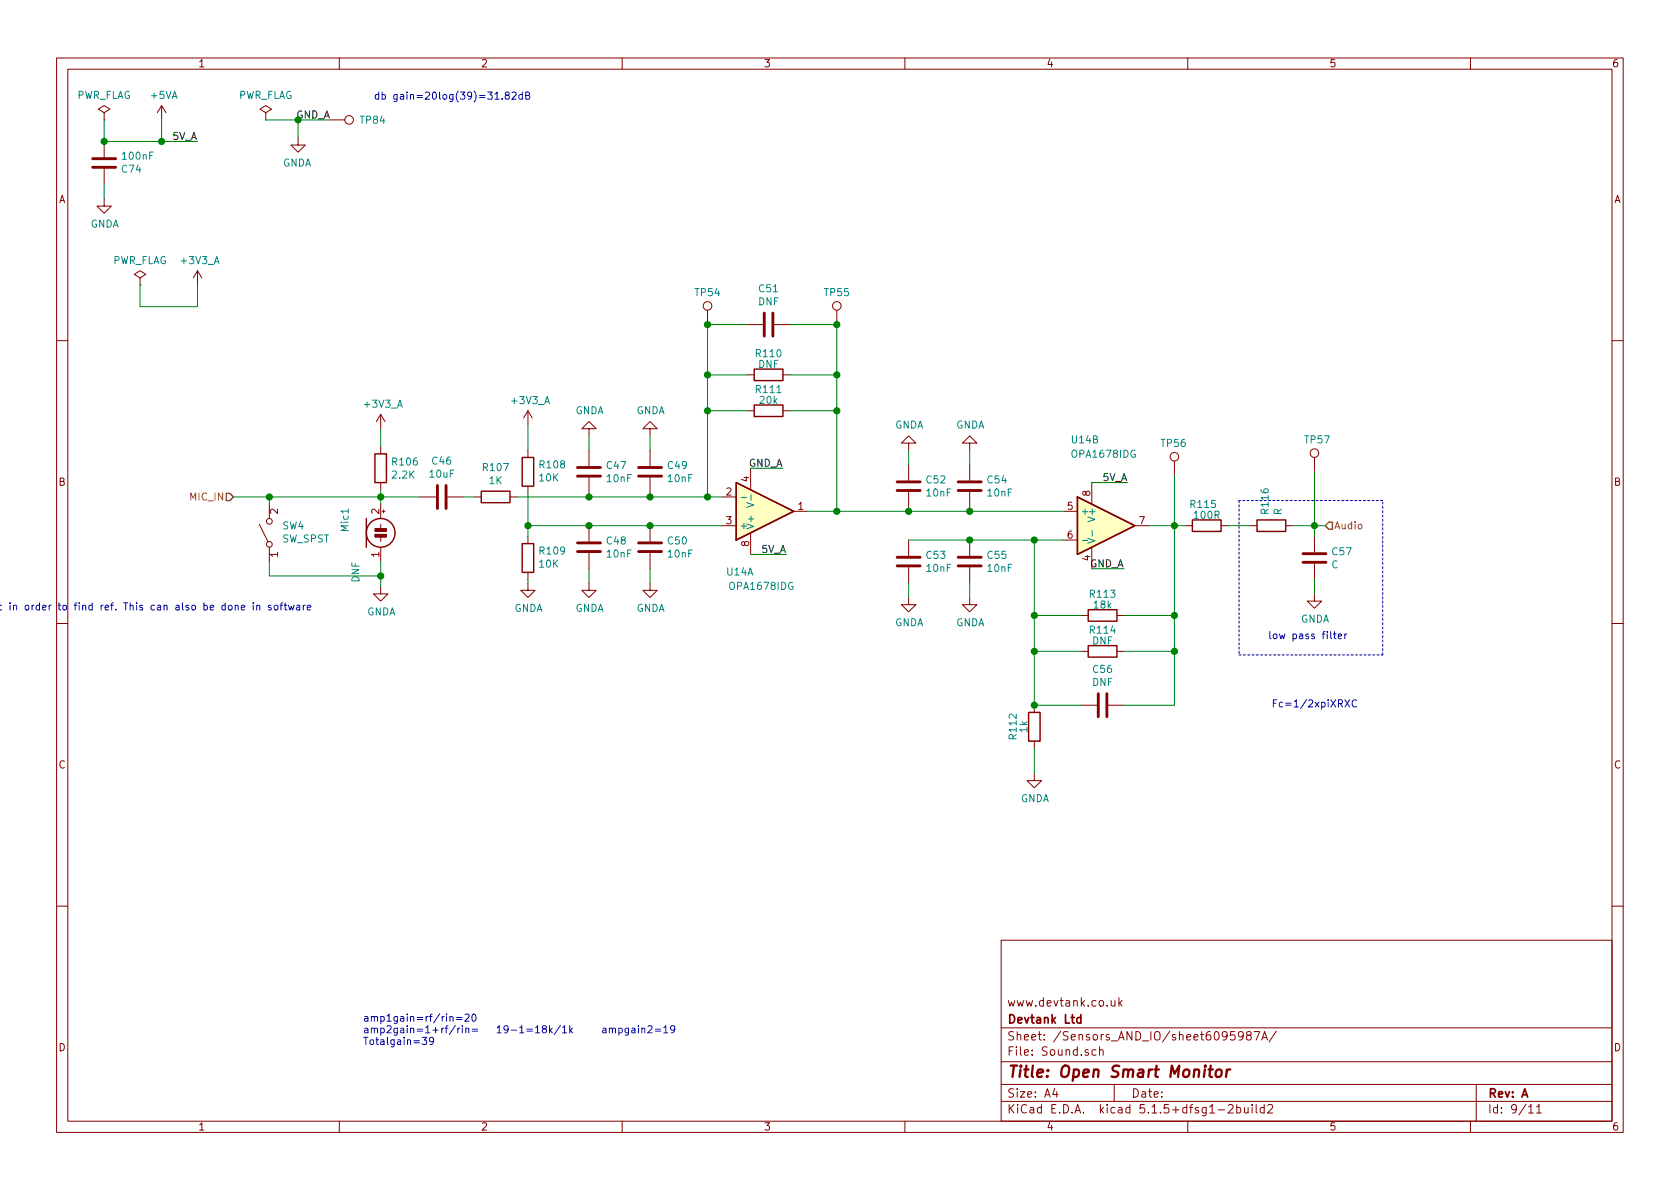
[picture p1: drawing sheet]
<svg xmlns="http://www.w3.org/2000/svg" width="297mm" height="210mm" viewBox="0 0 297 210" stroke-linecap="round" stroke-linejoin="round" font-family="sans-serif">
<g fill="none" stroke="#840000" stroke-width=".18">
<path d="M10 10.3h277v189.9h-277zM12 12.2h273v186.1h-273zM18.4 19.9l1-.6-1-.6-1 .6 1 .6v1.3M28.6 18.7l-.8 1.2M28.6 18.7v2.5M28.6 18.7l.7 1.2M47 19.9l1-.6-1-.6-1 .6 1 .6v1.3M60 10.3v1.9M110 10.3v1.9M160 10.3v1.9M210 10.3v1.9M260 10.3v1.9"/>
<path d="M18.4 21.2h.1M18.4 35.2v1.2h1.3l-1.3 1.3-1.3-1.3h1.3M18.4 25v2.8M18.4 29.8v2.8M47 21.2h.1M52.7 24.4v1.2h-1.3l1.3 1.3 1.3-1.3h-1.3M58.4 21.2h2.6M24.8 49.1l1-.6-1-.6-1.1 .6 1.1 .6v1.3M24.8 50.4h.1M34.9 47.9l-.7 1.2M34.9 47.9v2.5M34.9 47.9l.8 1.2"/>
<path d="M125.1 54.9v2.5M132.1 57.4h2.8M136.9 57.4h2.8M148 54.9v2.5M10 60.2h2M67.3 73.3l-.8 1.2M67.3 73.3v2.5M67.3 79v1.3M67.3 73.3l.8 1.2M93.3 72.6l-.7 1.3M93.3 72.6v2.6M93.3 79.6v1.3"/>
<path d="M93.3 72.6l.8 1.3M104.1 75.8h-1.2l1.2-1.3 1.3 1.3h-1.3v1.3M104.1 79.6v2.8M114.9 75.8h-1.2l1.2-1.3 1.3 1.3h-1.3v1.3M114.9 79.6v2.8M132.1 66.3h1.2M132.1 72.6h1.2M138.4 66.3h1.3M138.4 72.6h1.3M160.7 78.4h-1.3l1.3-1.3 1.2 1.3h-1.2v1.2M171.4 78.4h-1.2l1.2-1.3 1.3 1.3h-1.3v1.2M285 60.2h2"/>
<path d="M45.8 92.7l1.6 3.1M47.6 89.1v2.6M47.6 96.8v2.5M67.3 85.3v1.3M67.3 89.1v2.6M67.3 92.7v.8M67.3 95v.8M67.3 96.8v2.5M67.6 90.4h.5M67.8 90.2v.5M74.3 87.9h2.8M79.1 87.9h2.8"/>
<path d="M83.8 87.9h1.3M90.2 87.9h1.2M93.3 86v1.2M93.3 94.9v1.2M104.1 84.4v2.8M104.1 93v2.8M104.1 97.8v2.8M114.9 84.4v2.8M114.9 93v2.8M114.9 97.8v2.8M127.6 93h2.6M127.6 87.9h2.6"/>
<path d="M132.7 82.8v3.8M132.7 94.2v3.8M140.3 90.4h2.6M160.7 82.2v2.8M160.7 87v2.8M160.7 95.5v2.8M171.4 82.2v2.8M171.4 87v2.8M171.4 95.5v2.8M188 90.4h2.5M188 95.5h2.5M193 85.3v3.8"/>
<path d="M193 96.8v3.8M200.7 93h2.5M207.6 81.5v2.6M209.5 93h1.3M215.9 93h1.3M221 93h1.2M227.3 93h1.3M232.4 80.9v2.5M232.4 94.9v2.8M232.4 99.7v2.8M10 110.3h2M67.3 103.8v1.2h1.3l-1.3 1.3-1.3-1.3h1.3"/>
<path d="M93.3 103.1v1.3h1.3l-1.3 1.3-1.2-1.3h1.2M93.3 101.2v1.3M104.1 103.1v1.3h1.3l-1.3 1.3-1.2-1.3h1.2M114.9 103.1v1.3h1.3l-1.3 1.3-1.2-1.3h1.2M160.7 105.7v1.2h1.2l-1.2 1.3-1.3-1.3h1.3M160.7 100.3v2.8M171.4 105.7v1.2h1.3l-1.3 1.3-1.2-1.3h1.2M171.4 100.3v2.8M191.1 108.8h1.3M191.1 115.2h1.3M197.5 108.8h1.3M197.5 115.2h1.3"/>
<path d="M232.4 105v1.3h1.3l-1.3 1.3-1.3-1.3h1.3M285 110.3h2M182.9 136.8v1.2h1.2l-1.2 1.3-1.3-1.3h1.3M182.9 124.7v1.3M182.9 131.1v1.2M191.1 124.7h2.8M196 124.7h2.8M10 160.2h2M177 166.3h108v32h-108zM196.5 176.9v.8a.39 .39 0 0 0 .6 .1M197.1 176.9v1M197.8 176.4v1.5"/>
<path d="M198 177.4l.4 .5M198.4 176.9l-.6 .6M285 160.2h2M60 198.3v1.9M110 198.3v1.9M160 198.3v1.9M177 194.8h108M177 191.8h108M177 187.8h108M177 181.8h108M186.5 192.5l-.4 1h1M186.8 193v1"/>
<path d="M193.8 185.7l-.5-.1-.2 .3v.6l.2 .1 .5-.1M194.4 185.7l.2-.1 .4 .1v.9M194.4 185.1v1.5M197 191.8v3M210 198.3v1.9M215.4 196.3h1.1M217.2 195.5l.2-.2h.4l.2 .5-.9 1h.9M218.3 182.4h-.7l-.1 .7 .3-.1 .4 .1 .2 .2-.1 .5-.2 .1-.6-.1M218.7 195.9l.4-.1 .3 .3-.1 .6h-.6M218.7 195.3v1.5M219.8 183.1l-.3 .3-.4-.1-.2-.2v-.4l.2-.2 .4-.1 .2 .2a1.19 1.19 0 0 1-.2 1.2l-.4 .1M220 195.8l.1 .9 .3 .1 .3-.1"/>
<path d="M220.7 183.1l-.3-.2v-.3a.48 .48 0 0 1 .7-.1l.1 .2-.1 .3-.6 .1-.1 .3v.4l.3 .1 .4-.1 .1-.2v-.2l-.2-.3M220.7 195.8v1M221.4 195.3v.2M221.4 195.8v1M221.7 182.4h1l-.6 1.5M222.1 195.3v1.3l.2 .2M223.1 183.9l.5-1.5 .5 1.5M223.2 183.5h.8M223.5 195.9l-.4-.1-.3 .3 .1 .6 .2 .1 .4-.1M223.5 195.3v1.5M224.2 195.5l.2-.2h.3l.3 .5-.9 1h.9M225.7 182.3l-1.3 2"/>
<path d="M260 198.3v1.9M261 191.8v6.5M270.3 195.8l.4-.5v1.5M270.3 196.8h.8M271.7 195.8l.4-.5v1.5M271.7 196.8h.8"/>
<circle cx="61.7" cy="21.2" r=".76"/>
<circle cx="125.1" cy="54.1" r=".76"/>
<circle cx="148" cy="54.1" r=".76"/>
<circle cx="47.6" cy="96.3" r=".51"/>
<circle cx="47.6" cy="92.2" r=".51"/>
<circle cx="207.6" cy="80.8" r=".76"/>
<circle cx="232.4" cy="80.1" r=".76"/>
</g>
<path d="M213.7 189.1h.8M214.1 188.4l-.3 1.8 .1 .1 .4 .1M215.1 189.3a.51 .51 0 0 1 .5-.2 .51 .51 0 0 1 .4 .4v.6a.54 .54 0 0 1-.6 .4 .54 .54 0 0 1-.5-.4zM216.9 189.1l-.1 1.3M217.5 189.1a.55 .55 0 0 0-.6 .4" fill="none" stroke="#840000" stroke-width=".41"/>
<path d="M191.1 179.4v1.5M191.1 180l-.4-.1-.3 .3 .1 .6h.6" fill="none" stroke="#840000" stroke-width=".3"/>
<g fill="none" stroke="#840000" stroke-width=".51">
<path d="M16.4 28.1h4M16.4 29.6h4M135.1 55.4v4M136.7 55.4v4M77.3 85.8v4.1M78.9 85.8v4.1M102.1 97.5h4.1M102.1 96h4.1M102.1 84.2h4.1M102.1 82.7h4.1M112.9 97.5h4.1M112.9 96h4.1"/>
<path d="M112.9 84.2h4.1M112.9 82.7h4.1M158.6 98.5h4.1M158.6 86.7h4.1M158.6 85.2h4.1M169.4 98.5h4.1M169.4 86.7h4.1M169.4 85.2h4.1M230.4 99.4h4M230.4 97.9h4M158.6 100.1h4.1M169.4 100.1h4.1"/>
<path d="M194.2 122.7v4M195.7 122.7v4"/>
</g>
<g fill="none" stroke="#840000" stroke-width=".25">
<path d="M133.3 65.3h5.1v2h-5.1zM133.3 71.6h5.1v2.1h-5.1zM64.8 91.7v5.1M66.3 80.3h2v5h-2zM85.1 86.9h5.1v2h-5.1zM92.3 96.1h2.1v5.1h-2.1zM92.3 80.9h2.1v5.1h-2.1zM130.2 85.3l10.1 5.1-10.1 5.1zM190.5 87.9l10.2 5.1-10.2 5zM210.8 91.9h5.1v2.1h-5.1zM222.2 91.9h5.1v2.1h-5.1zM192.4 107.8h5.1v2h-5.1z"/>
<path d="M192.4 114.2h5.1v2h-5.1zM181.9 126h2v5.1h-2z"/>
<circle cx="67.3" cy="94.2" r="2.54"/>
</g>
<g fill="#ffffc2" stroke="#ffffc2" stroke-width=".18">
<path d="M190.5 87.9l10.2 5.1-10.2 5z"/>
<path d="M130.2 85.3l10.1 5.1-10.1 5.1z"/>
</g>
<path d="M131 88h1M132 88.9l1.3 .4-1.3 .4M132.8 87.5v1M191.4 95.6h1M192.3 95.2l1.3 .4-1.3 .5M193.1 93.8v1" fill="none" stroke="#008484" stroke-width=".18"/>
<g fill="#840000" stroke="#840000" stroke-width=".18">
<path d="M66.3 94.5h2v.5h-2z"/>
<path d="M66.3 93.5h2v.5h-2z"/>
</g>
<path d="M219.1 88.5v27.3M244.5 88.5h-25.4M219.1 115.8h25.4M244.5 115.8v-27.3" fill="none" stroke="#0000c2" stroke-width=".18" stroke-dasharray=".4 .4"/>
<g fill="none" stroke="#008400" stroke-width=".18">
<path d="M18.4 21.2v3.8h16.5M18.4 32.6v2.6M28.6 21.2v3.8M47 21.2h11.4M52.7 21.2v3.2M24.8 50.4v3.8h10.1v-3.8M132.1 57.4h-7v30.5M139.7 57.4h8.3v33M67.3 75.8v3.2M93.3 75.2v4.4M104.1 77.1v2.5M114.9 77.1v2.5"/>
<path d="M125.1 66.3h7M125.1 72.6h7M139.7 66.3h8.3M139.7 72.6h8.3M160.7 79.6v2.6M171.4 79.6v2.6M41.3 87.9h33M47.6 99.3v2.5h19.7M47.6 87.9v1.2M67.3 86.6v2.5M67.3 99.3v4.5M81.9 87.9h1.9"/>
<path d="M91.4 87.9h36.2M93.3 87.2v7.7M93.3 93h34.3M104.1 87.2v.7M114.9 87.2v.7M132.7 98h6.4M132.7 82.8h5.7M142.9 90.4h45.1M160.7 95.5h27.3M160.7 89.8v.6M171.4 89.8v.6M182.9 95.5v29.2h8.2"/>
<path d="M193 85.3h6.4M203.2 93h6.3M207.6 84.1v40.6h-8.8M217.2 93h3.8M228.6 93h5.7M232.4 83.4v11.5M93.3 102.5v.6M104.1 100.6v2.5M114.9 100.6v2.5M160.7 103.1v2.6M171.4 103.1v2.6M182.9 108.8h8.2"/>
<path d="M182.9 115.2h8.2M193 100.6h5.8M198.8 108.8h8.8M198.8 115.2h8.8M232.4 102.5v2.5M182.9 132.3v4.5"/>
</g>
<path d="M40 87.2h.6l.7 .7-.7 .6h-.6zM234.9 92.3h.7v1.3h-.7l-.6-.6z" fill="none" stroke="#848400" stroke-width=".25"/>
<g fill="none" stroke="#0000c2" stroke-width=".18">
<path d="M88.8 17.4v.1M89.6 16.8l-.2-.1v-.3l.2-.1 .3 .1 .1 .3-.5 .2-.2 .2v.2l.3 .2h.3l.1-.2v-.4l-.2-.1M90.5 16.4l.5-.1 .2 .1 .1 .2-.1 .2-.7 .7h.8M92.4 16.8l-.4-.1-.3 .2 .2 .6h.5M92.4 16.3v1.2M93 16.9l.5-.1 .1-.2-.1-.2-.5-.1v1.2h.4l.2-.1 .1-.3-.3-.2M37.2 107.4l.6-.1-.1-.2-.4-.1-.1 .2v.6h.5M39.8 107.1l-.3-.1-.3 .3 .1 .5h.5M39.8 106.6v1.3M40.5 107.1l.3-.1 .2 .3-.1 .5-.3 .1-.2-.3zM41.6 107.2l.2-.2 .3 .1v.8M41.6 107v.9"/>
<path d="M42.7 107.4l.6-.1-.1-.2-.4-.1-.1 .2v.6h.5M44.8 106.6v.1M44.8 107v.9M45.4 107.2l.2-.2 .3 .1v.8M45.4 107v.9M47.9 107.1l-.3-.1-.2 .2 .1 .2 .4 .1v.3h-.5M48.6 107.1l.3-.1 .2 .3-.1 .5-.3 .1-.2-.3zM49.5 107h.5M50 106.6l-.3 .2v1.1M50.2 107h.5M50.4 106.6v1.1l.3 .2M51 107l.3 .9 .2-.6 .2 .6 .3-.9"/>
<path d="M52.5 107.1h.5v.8M53 107.3l-.4 .1-.2 .2 .2 .3 .4-.1M53.6 107v.9M54 107l-.4 .3M54.3 107.4l.6-.1v-.2l-.4-.1-.2 .2 .1 .6h.5M235.8 112.1h.4M235.9 111.7v1.1l.3 .1M236.6 112.5l.6-.1v-.2l-.4-.1-.2 .2 .1 .6h.5M237.8 112.1v.8M238.1 112.1l-.3 .2M237.8 123.7l.8 1.3M238.6 123.7l-.8 1.3"/>
<path d="M239.9 123.9a.6 .6 0 0 0-.9 .4 .6 .6 0 0 0 .6 .7l.3-.1M79.6 179.9l.1-.1h.3l.1 .8M80.7 179.9h1M82.2 179.4l.5-.1 .3 .4-.8 .9h.8M83.5 179.4l.2-.1a.69 .69 0 0 1 .5 .7 .69 .69 0 0 1-.5 .6l-.2-.1-.1-.4zM74.7 183.4h.7l-.4 .5 .4 .1-.1 .7h-.4l-.2-.1M76.7 184l-.3 .2h-.4l-.1-.2v-.3l.3-.3h.2l.3 .3a.88 .88 0 0 1-.3 1h-.4M80.5 181.3l-1 1.7M80.7 180.3h1M91.9 181.7l.4-.3v1.2M91.9 182.6h.7M106.6 181.9h.5v.7"/>
<path d="M107.1 182.1l-.4 .1-.2 .1 .2 .3h.4M107.7 181.9l.2-.1 .3 .1 .1 .7M107.7 181.8v.8M108.3 182l.2-.2 .3 .1v.7M109.4 181.9l.4-.1 .2 .2-.1 .6h-.5M109.4 181.8v1.3M111.1 181.8v1.2l-.2 .1-.3-.1M111.1 181.9l-.3-.1-.3 .2 .1 .6h.5M111.7 181.9h.5l.1 .7M112.3 182.1l-.4 .1-.2 .1v.3h.6M112.9 181.4v.1M112.9 181.8v.8"/>
<path d="M113.5 181.9l.2-.1 .3 .1v.7M113.5 181.8v.8M114.6 181.5l.5-.1 .2 .3-.1 .2-.7 .7h.8M115.8 182h1M115.8 182.3h1M117.3 181.7l.4-.3v1.2M117.3 182.6h.8M119.3 181.9l-.3 .3-.3-.1-.1-.2 .1-.4 .3-.1 .2 .1a.84 .84 0 0 1-.3 1.1h-.2"/>
</g>
<g fill="#008400" stroke="#008400" stroke-width=".25">
<circle cx="114.9" cy="93" r=".51"/>
<circle cx="125.1" cy="57.4" r=".51"/>
<circle cx="125.1" cy="66.3" r=".51"/>
<circle cx="125.1" cy="87.9" r=".51"/>
<circle cx="67.3" cy="101.8" r=".51"/>
<circle cx="114.9" cy="87.9" r=".51"/>
<circle cx="28.6" cy="25" r=".51"/>
<circle cx="148" cy="66.3" r=".51"/>
<circle cx="104.1" cy="93" r=".51"/>
<circle cx="104.1" cy="87.9" r=".51"/>
<circle cx="18.4" cy="25" r=".51"/>
<circle cx="67.3" cy="87.9" r=".51"/>
<circle cx="93.3" cy="93" r=".51"/>
<circle cx="125.1" cy="72.6" r=".51"/>
<circle cx="148" cy="72.6" r=".51"/>
<circle cx="47.6" cy="87.9" r=".51"/>
<circle cx="207.6" cy="93" r=".51"/>
<circle cx="148" cy="57.4" r=".51"/>
<circle cx="182.9" cy="115.2" r=".51"/>
<circle cx="232.4" cy="93" r=".51"/>
<circle cx="160.7" cy="90.4" r=".51"/>
<circle cx="171.5" cy="95.5" r=".51"/>
<circle cx="171.5" cy="90.4" r=".51"/>
<circle cx="148" cy="90.4" r=".51"/>
<circle cx="207.6" cy="115.2" r=".51"/>
<circle cx="182.9" cy="108.8" r=".51"/>
<circle cx="182.9" cy="95.5" r=".51"/>
<circle cx="182.9" cy="124.7" r=".51"/>
<circle cx="207.6" cy="108.8" r=".51"/>
</g>
<text font-size="2.8" fill="#840000" x="178" y="190.5">Title: Open Smart Monitor</text>
<g font-size="2.1" fill="#840000">
<text x="178" y="178">www.devtank.co.uk</text>
<text x="178" y="184">Sheet: /Sensors_AND_IO/sheet6095987A/</text>
<text x="178" y="181">Devtank Ltd</text>
<text x="178" y="186.7">File: Sound.sch</text>
<text x="178" y="196.9">KiCad E.D.A. kicad 5.1.5+dfsg1-2build2</text>
<text x="178" y="194.1">Size: A4</text>
<text x="200" y="194.1">Date:</text>
<text x="263" y="194.1">Rev: A</text>
<text x="263" y="196.9">Id: 9/11</text>
</g>
<g font-size="1.8" fill="#840000">
<text x="35" y="11.9">1</text>
<text x="85" y="11.9">2</text>
<text x="135" y="11.9">3</text>
<text x="185" y="11.9">4</text>
<text x="235" y="11.9">5</text>
<text x="285" y="11.9">6</text>
<text x="10.4" y="35.9">A</text>
<text x="285.4" y="35.9">A</text>
<text x="10.4" y="85.9">B</text>
<text x="128.4" y="87.6">2</text>
<text x="132.5" y="85.2" transform="rotate(-90 132.5 85.2)">4</text>
<text x="192.8" y="87.7" transform="rotate(-90 192.8 87.7)">8</text>
<text x="285.4" y="85.9">B</text>
<text x="49.1" y="90.9" transform="rotate(-90 49.1 90.9)">2</text>
<text x="67.1" y="90.9" transform="rotate(-90 67.1 90.9)">2</text>
<text x="128.4" y="92.7">3</text>
<text x="141.1" y="90.2">1</text>
<text x="188.7" y="90.2">5</text>
<text x="188.7" y="95.2">6</text>
<text x="201.4" y="92.7">7</text>
<text x="49.1" y="98.5" transform="rotate(-90 49.1 98.5)">1</text>
<text x="67.1" y="98.5" transform="rotate(-90 67.1 98.5)">1</text>
<text x="132.5" y="96.6" transform="rotate(-90 132.5 96.6)">8</text>
<text x="192.8" y="99.2" transform="rotate(-90 192.8 99.2)">4</text>
<text x="10.4" y="135.9">C</text>
<text x="285.4" y="135.9">C</text>
<text x="10.4" y="185.9">D</text>
<text x="285.4" y="185.9">D</text>
<text x="35" y="199.9">1</text>
<text x="85" y="199.9">2</text>
<text x="135" y="199.9">3</text>
<text x="185" y="199.9">4</text>
<text x="235" y="199.9">5</text>
<text x="285" y="199.9">6</text>
</g>
<g font-size="1.8" fill="#008484">
<text x="13.5" y="17.5">PWR_FLAG</text>
<text x="26.7" y="17.5">+5VA</text>
<text x="42" y="17.5">PWR_FLAG</text>
<text x="63.8" y="21.9">TP84</text>
<text x="21.8" y="28.2">100nF</text>
<text x="50" y="29.5">GNDA</text>
<text x="21.6" y="30.6">C74</text>
<text x="16" y="40.3">GNDA</text>
<text x="19.8" y="46.7">PWR_FLAG</text>
<text x="32.1" y="46.7">+3V3_A</text>
<text x="123" y="52.4">TP54</text>
<text x="134.1" y="54">DNF</text>
<text x="134.3" y="51.7">C51</text>
<text x="145.8" y="52.4">TP55</text>
<text x="133.8" y="63.2">R110</text>
<text x="134.1" y="65.1">DNF</text>
<text x="90.5" y="71.5">+3V3_A</text>
<text x="133.8" y="69.5">R111</text>
<text x="134.4" y="71.4">20k</text>
<text x="64.5" y="72.1">+3V3_A</text>
<text x="101.7" y="73.2">GNDA</text>
<text x="112.5" y="73.2">GNDA</text>
<text x="158.2" y="75.8">GNDA</text>
<text x="169" y="75.8">GNDA</text>
<text x="69.5" y="82.3">R106</text>
<text x="76.5" y="82.2">C46</text>
<text x="85.5" y="83.3">R107</text>
<text x="95.5" y="82.8">R108</text>
<text x="107.3" y="83">C47</text>
<text x="118.1" y="83">C49</text>
<text x="189.6" y="78.4">U14B</text>
<text x="189.7" y="80.9">OPA1678IDG</text>
<text x="205.4" y="79">TP56</text>
<text x="230.8" y="78.4">TP57</text>
<text x="69.4" y="84.6">2.2K</text>
<text x="76" y="84.5">10uF</text>
<text x="86.5" y="85.6">1K</text>
<text x="95.4" y="85.1">10K</text>
<text x="107.4" y="85.3">10nF</text>
<text x="118.2" y="85.3">10nF</text>
<text x="163.9" y="85.5">C52</text>
<text x="163.9" y="87.8">10nF</text>
<text x="174.7" y="85.5">C54</text>
<text x="174.7" y="87.8">10nF</text>
<text x="210.6" y="89.8">R115</text>
<text x="49.9" y="95.9">SW_SPST</text>
<text x="50" y="93.6">SW4</text>
<text x="61.6" y="93.9" transform="rotate(-90 61.6 93.9)">Mic1</text>
<text x="130.7" y="93.6">+</text>
<text x="133.3" y="93.7" transform="rotate(-90 133.3 93.7)">V+</text>
<text x="191" y="91.1">+</text>
<text x="193.7" y="91.9" transform="rotate(-90 193.7 91.9)">V+</text>
<text x="211.3" y="91.7">100R</text>
<text x="224.3" y="90.7" transform="rotate(-90 224.3 90.7)">R116</text>
<text x="226.6" y="91.1" transform="rotate(-90 226.6 91.1)">R</text>
<text x="95.4" y="100.4">10K</text>
<text x="95.5" y="98.1">R109</text>
<text x="107.3" y="96.3">C48</text>
<text x="107.4" y="98.6">10nF</text>
<text x="118.1" y="96.3">C50</text>
<text x="118.2" y="98.6">10nF</text>
<text x="128.5" y="101.8">U14A</text>
<text x="163.9" y="98.8">C53</text>
<text x="163.9" y="101.1">10nF</text>
<text x="174.7" y="98.8">C55</text>
<text x="174.7" y="101.1">10nF</text>
<text x="235.4" y="100.5">C</text>
<text x="235.6" y="98.2">C57</text>
<text x="63.6" y="103" transform="rotate(-90 63.6 103)">DNF</text>
<text x="129.2" y="104.3">OPA1678IDG</text>
<text x="192.8" y="105.7">R113</text>
<text x="193.5" y="107.6">18k</text>
<text x="64.8" y="108.8">GNDA</text>
<text x="90.9" y="108.2">GNDA</text>
<text x="101.7" y="108.2">GNDA</text>
<text x="112.5" y="108.2">GNDA</text>
<text x="158.2" y="110.7">GNDA</text>
<text x="169" y="110.7">GNDA</text>
<text x="192.8" y="112.1">R114</text>
<text x="193.1" y="114">DNF</text>
<text x="229.9" y="110.1">GNDA</text>
<text x="193.3" y="119">C56</text>
<text x="193.1" y="121.3">DNF</text>
<text x="179.8" y="130.6" transform="rotate(-90 179.8 130.6)">R112</text>
<text x="181.7" y="129.5" transform="rotate(-90 181.7 129.5)">1k</text>
<text x="180.4" y="141.9">GNDA</text>
</g>
<g font-size="1.8" fill="#0000c2">
<text x="66" y="17.6">db gain=20log(39)=31.82dB</text>
<text x="-1" y="107.9">der to find ref. This can also be done in software</text>
<text x="224.2" y="113">low pass filter</text>
<text x="224.8" y="125.1">Fc=1/2xpiXRXC</text>
<text x="64.1" y="180.7">amp1gain=rf/rin=20</text>
<text x="64.1" y="182.7">amp2gain=1+rf/rin=</text>
<text x="64.1" y="184.8">Totalgain=39</text>
<text x="81" y="182.7">19-1=18k/1k</text>
<text x="93.2" y="182.7">ampgain2=19</text>
</g>
<text font-size="1.8" fill="#008400" x="52.2" y="20.9">GND_A</text>
<g font-size="1.8">
<text x="30.5" y="24.8">5V_A</text>
<text x="132.2" y="82.5">GND_A</text>
<text x="195" y="85.1">5V_A</text>
<text x="134.6" y="97.8">5V_A</text>
<text x="192.6" y="100.3">GND_A</text>
</g>
<g font-size="1.8" fill="#848400">
<text x="33.8" y="88.5">MIC_IN</text>
<text x="235.8" y="93.6">Audio</text>
</g>
</svg>
